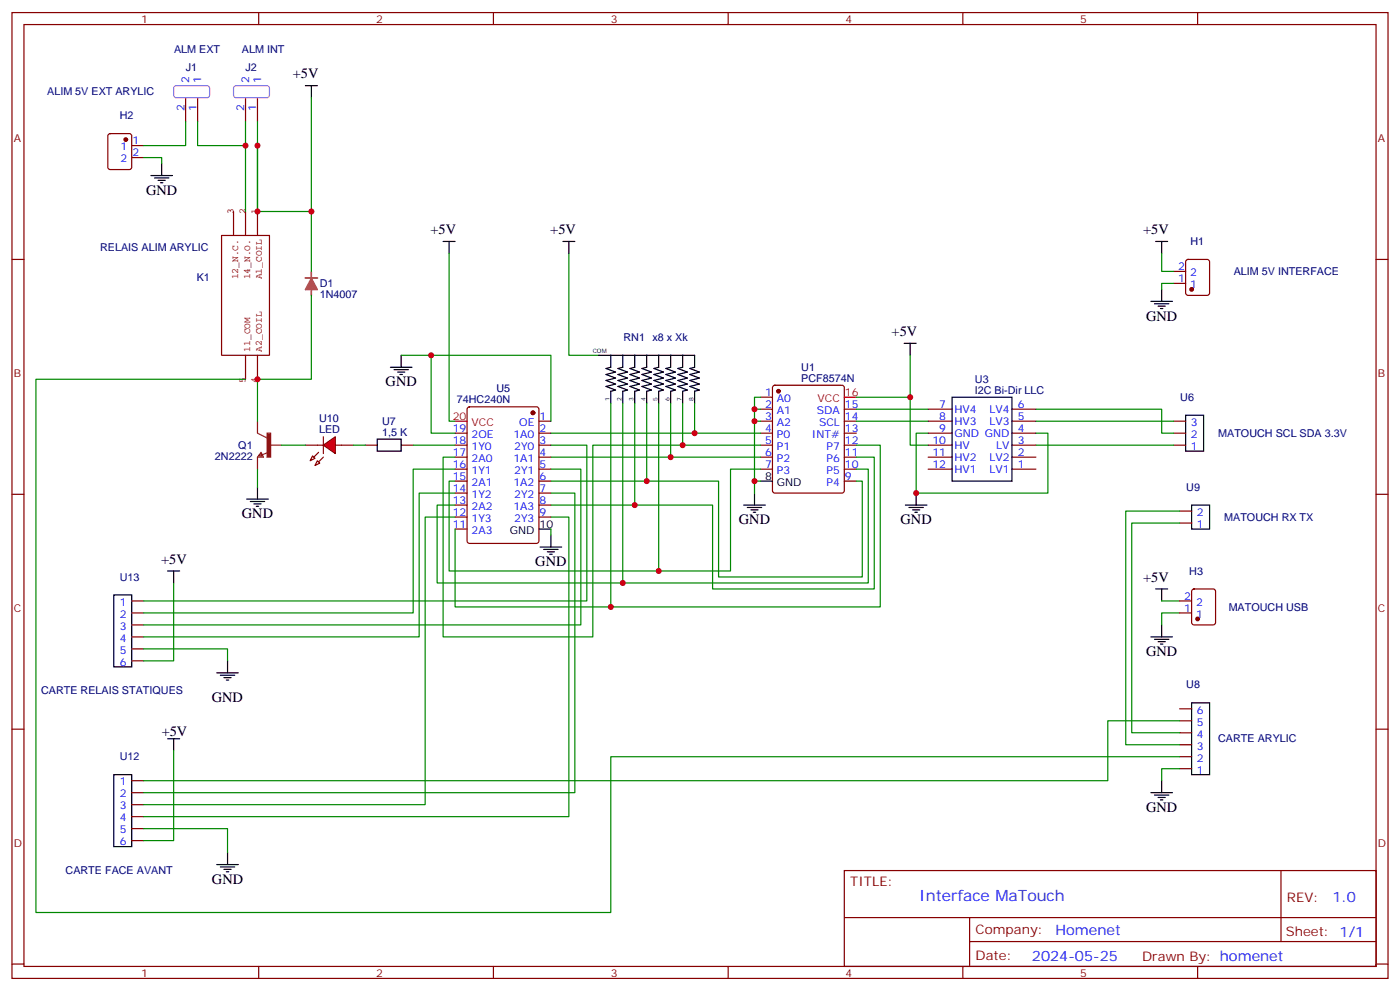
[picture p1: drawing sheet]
<svg xmlns="http://www.w3.org/2000/svg" width="412mm" height="292mm" viewBox="0 0 412 292" stroke-linecap="round" stroke-linejoin="round" font-family="sans-serif">
<g fill="none" stroke="#870000" stroke-width=".35">
<path d="M3.5 3.7h405.4v284.3h-405.4zM7.1 7.2h398.2v277.3h-398.2zM76.2 3.7v3.5M145.3 3.7v3.5M214.5 3.7v3.5M283.6 3.7v3.5M352.8 3.7v3.5M54.7 28.8v7M58.2 28.8v7M72.3 28.8v7M75.8 28.8v7M3.5 76.4h3.6"/>
<path d="M345.7 79.9h3.5M349.5 76.6l.5-.2h5.6l.7 .4v9.5l-.5 .6-5.8 .1-.7-.5-.1-9.4zM405.3 76.4h3.6M345.7 83.4h3.5M137.8 120l.5-.2h19.7l.7 .4v39.1l-.4 .6-20 .1-.7-.5v-39zM224 116.9h3.5M227.8 113.6l.4-.2h19.8l.7 .4v30.7l-.5 .6-20 .1-.6-.5-.1-30.6zM92.1 134.2l.7 .7-1.4 .7zM93.5 135.6l.7 .7-1.4 .8zM93.5 131.1h1.7M95.2 128.6v4.9M98.8 131.1h1.7"/>
<path d="M134.1 127.5h3.5M134.1 131.1h3.5M134.1 134.6h3.5M134.1 138.1h3.5M158.7 124h3.6M158.7 127.5h3.6M158.7 131.1h3.6M158.7 134.6h3.6M158.7 138.1h3.6M224 124h3.5M224 127.5h3.5M224 131.1h3.5"/>
<path d="M224 134.6h3.5M224 138.1h3.5M224 120.5h3.5M248.7 124h3.5M248.7 127.5h3.5M248.7 131.1h3.5M248.7 134.6h3.5M248.7 138.1h3.5M248.7 120.5h3.5M273.4 124h7.1M273.4 127.5h7.1M273.4 131.1h7.1"/>
<path d="M273.4 134.6h7.1M273.4 138.1h7.1M273.4 120.5h7.1M298.1 124h7.1M298.1 127.5h7.1M298.1 131.1h7.1M298.1 134.6h7.1M298.1 138.1h7.1M298.1 120.5h7.1M345.7 124h3.5M345.7 127.5h3.5M345.7 131.1h3.5"/>
<path d="M3.5 145.5h3.6M134.1 141.6h3.5M134.1 145.2h3.5M134.1 148.7h3.5M134.1 152.2h3.5M134.1 155.8h3.5M158.7 141.6h3.6M158.7 145.2h3.6M158.7 148.7h3.6M158.7 152.2h3.6M248.7 141.6h3.5M347.5 154h3.5"/>
<path d="M347.5 150.5h3.5M405.3 145.5h3.6M3.5 214.7h3.6M347.5 219.3h3.5M347.5 215.7h3.5M347.5 212.2h3.5M347.5 208.7h3.5M405.3 214.7h3.6M347.5 226.3h3.5M347.5 222.8h3.5M248.7 256.3h156.6v28.2h-156.6zM377.3 256.3v20.9"/>
<path d="M248.7 270.1h156.5M285.6 277.2h119.6M285.6 270.1v14.2M3.5 283.8h3.6M76.2 284.5v3.5M145.3 284.5v3.5M214.5 284.5v3.5M283.6 284.5v3.5M352.8 284.5v3.5M405.3 283.8h3.6"/>
</g>
<g fill="none" stroke="#000" stroke-width=".35">
<path d="M165.8 71.1h3.5M167.6 71.1v3.5M115 108.1h6.4M116.1 108.8h4.2M117.1 109.5h2.1M117.8 110.2h.7M118.2 104.6v3.5M176.4 104.6h28.2v3.5l-1.4 .4 2.8 1-2.8 .7 2.8 1.1-2.8 .7 2.8 1.1-2.8 .7 2.8 1-1.4 .4v3.5M179.9 104.6v3.5l-1.4 .4 2.8 1-2.8 .7 2.8 1.1-2.8 .7 2.8 1.1-2.8 .7 2.8 1-1.4 .4v3.5M183.4 104.6v3.5l-1.4 .4 2.9 1-2.9 .7 2.9 1.1-2.9 .7 2.9 1.1-2.9 .7 2.9 1-1.5 .4v3.5M187 104.6v3.5l-1.4 .4 2.8 1-2.8 .7 2.8 1.1-2.8 .7 2.8 1.1-2.8 .7 2.8 1-1.4 .4v3.5M190.5 104.6v3.5l-1.4 .4 2.8 1-2.8 .7 2.8 1.1-2.8 .7 2.8 1.1-2.8 .7 2.8 1-1.4 .4v3.5"/>
<path d="M194 104.6v3.5l-1.4 .4 2.8 1-2.8 .7 2.8 1.1-2.8 .7 2.8 1.1-2.8 .7 2.8 1-1.4 .4v3.5M197.6 104.6v3.5l-1.5 .4 2.9 1-2.9 .7 2.9 1.1-2.9 .7 2.9 1.1-2.9 .7 2.9 1-1.4 .4v3.5M201.1 104.6v3.5l-1.4 .4 2.8 1-2.8 .7 2.8 1.1-2.8 .7 2.8 1.1-2.8 .7 2.8 1-1.4 .4v3.5M280.5 116.9h17.6v24.7h-17.6zM349.2 122.2h5.3v10.6h-5.3zM158.7 155.8h3.6M219.1 148.7h6.3M220.1 149.4h4.3M221.2 150.1h2.1M221.9 150.8h.7M222.2 145.2v3.5M224 141.6h3.5"/>
<path d="M351 148.7h5.3v7.1h-5.3zM49.4 168.1h3.5M51.2 168.1v3.5M63.9 198.1h6.3M64.9 198.8h4.2M66 199.5h2.1M67 194.6v3.5M66.7 200.2h.7M351 206.9h5.3v21.2h-5.3zM63.9 254.5h6.3M64.9 255.2h4.2M66 255.9h2.1"/>
<path d="M66.7 256.6h.7M67 251v3.5"/>
</g>
<path d="M167.6 74.6v30h8.8" fill="none" stroke="#008700" stroke-width=".35"/>
<g fill="#870000" stroke="#870000" stroke-width=".35">
<path d="M93.8 133.2l-1.4 1.4z"/>
<path d="M95.2 134.6l-1.4 1.4z"/>
<circle cx="157" cy="121.5" r=".53"/>
<circle cx="229.3" cy="115.2" r=".53"/>
<circle cx="351" cy="85.2" r=".53"/>
</g>
<path d="M248.7 116.9h3.5M134.1 124h3.5" fill="none" stroke="#f00" stroke-width=".35"/>
<path d="M65.3 69.3h14.1v35.3h-14.1zM68.8 62.3v7M72.3 62.3v7M75.8 62.3v7M72.3 104.6v7.1M75.8 104.6v7.1" fill="none" stroke="#850000" stroke-width=".35"/>
<path d="M51.4 25.4l.5-.2 9.4 .1 .4 .6v2.4l-.7 .5-9.4-.1-.4-.7v-2.1zM69 25.4l.5-.2 9.4 .1 .5 .6-.1 2.4-.6 .5-9.5-.1-.4-.7v-2.1z" fill="none" stroke="#f0f" stroke-width=".35"/>
<path d="M75.8 124v3.5l2.9 1.4M75.8 134.6v3.5M76.9 133.2l.7 1.4h-1.8zM76.9 133.5l.4 .7h-1.1zM76.9 133.9v.3M79 133.2l-1.7 .7M79.4 131.1h3.5" fill="none" stroke="#8c2424" stroke-width=".35"/>
<path d="M78.7 127.5h1v7.1h-1z" fill="#8c2424" stroke="#8c2424" stroke-width=".35"/>
<path d="M90 81.8h3.5" fill="none" stroke="#a64a4a" stroke-width=".56"/>
<path d="M91.7 79.9v3.5M90 85.3h.1M91.7 83.5v3.5M93.4 85.3h.1" fill="none" stroke="#a64a4a" stroke-width=".35"/>
<path d="M91.7 80v7M90 85.3l1.7-3.4 1.8 3.4M90.1 85.3h3.3M92.3 84.6l-.4-.7-.4 .6 .7-.1-.3-.9-1 1.2 1.7 .1-.7-1.9-1.3 2.1h2.4l-1.2-2.6-1.4 2.7" fill="none" stroke="#a64a4a" stroke-width=".42"/>
<path d="M95.2 131.1l3.6-2.5v4.9z" fill="#f30" stroke="#870000" stroke-width=".35"/>
<g fill="none" stroke="#870000" stroke-width=".35">
<path d="M32 39.5l.5-.2h5.6l.7 .5v9.4l-.5 .7h-5.8l-.7-.4-.1-9.5zM38.8 42.9h3.5M38.8 46.4h3.5M90 131.1h3.5M100.5 131.1h3.6M107.6 131.1h3.5M118.2 131.1h3.5M38.8 176.9h3.5M347.5 176.9h3.5M351.2 173.6l.5-.2h5.7l.6 .4 .1 9.5-.5 .6-5.9 .1-.6-.5-.1-9.4zM38.8 180.4h3.5M38.8 184h3.5"/>
<path d="M38.8 187.5h3.5M38.8 191h3.5M38.8 194.6h3.5M347.5 180.4h3.5M38.8 229.8h3.5M38.8 233.4h3.5M38.8 236.9h3.5M38.8 240.4h3.5M38.8 243.9h3.5M38.8 247.5h3.5"/>
</g>
<g fill="none" stroke="#000" stroke-width=".35">
<path d="M90 25.2h3.5M91.7 25.2v3.6M44.4 51.7h6.4M45.5 52.4h4.2M46.6 53.1h2.1M47.3 53.8h.7M47.6 48.2v3.5M130.5 71.1h3.6M132.3 71.1v3.5M340.4 71.1h3.6M342.2 71.1v3.5M339 88.7h6.4"/>
<path d="M340.1 89.4h4.2M341.1 90.1h2.2M341.8 90.8h.7M342.2 85.2v3.5M266.3 101.1h3.6M268.1 101.1v3.5M111.1 129.3h7.1v3.5h-7.1zM72.7 146.9h6.3M73.7 147.6h4.3M74.8 148.3h2.1M75.5 149h.7M75.8 143.4v3.5"/>
<path d="M162.3 157.5v3.5M266.7 148.7h6.3M267.8 149.4h4.2M268.8 150.1h2.1M269.5 150.8h.7M269.9 145.2v3.5M33.5 175.2h5.3v21.1h-5.3zM159.1 161h6.4M160.2 161.7h4.2M161.2 162.5h2.1M161.9 163.2h.7M340.4 173.4h3.6"/>
<path d="M342.2 173.4v3.5M339 187.5h6.4M340.1 188.2h4.2M341.1 188.9h2.2M341.8 189.6h.7M342.2 184v3.5M49.4 217.5h3.5M51.2 217.5v3.5M33.5 228.1h5.3v21.1h-5.3zM339 233.4h6.4M340.1 234.1h4.2M341.1 234.8h2.2"/>
<path d="M341.8 235.5h.7M342.2 229.8v3.6"/>
</g>
<g fill="#870000" stroke="#870000" stroke-width=".35">
<circle cx="37" cy="41.1" r=".53"/>
<circle cx="352.8" cy="182.2" r=".53"/>
</g>
<g fill="none" stroke="#008700" stroke-width=".35">
<path d="M54.7 35.8v7.1h-12.4M58.2 35.8v7.1h14.1v-7.1M91.7 28.8v33.5h-15.9v-26.5M42.3 46.4h5.3v1.8M72.3 42.9v19.4M75.8 42.9v19.4M91.7 62.3v17.6M132.3 74.6v49.4h1.8M342.2 74.6v5.3h3.5M91.7 87v24.7h-15.9v12.3M345.7 83.4h-3.5v1.8M72.3 111.7h-61.7v156.9h169.3v-45.8h167.6"/>
<path d="M118.2 104.6h8.8v22.9h7.1M127 104.6h35.3v19.4M179.9 118.7v60M183.4 118.7v52.9M187 118.7v30M190.5 118.7v22.9M194 118.7v49.4M197.6 118.7v15.9M201.1 118.7v12.4M204.6 118.7v8.8M224 116.9h-1.8v28.3M268.1 104.6v12.3h-15.9"/>
<path d="M268.1 116.9v14.2h5.3M75.8 138.1v5.3M82.9 131.1h7.1M104.1 131.1h3.5M121.7 131.1h12.4M134.1 138.1h-12.4v42.3h-79.4M162.3 131.1h10.6v45.8h-130.6M162.3 138.1h8.8v45.9h-128.8M162.3 127.5h61.7M162.3 134.6h61.7M222.2 124h1.8M222.2 120.5h1.8"/>
<path d="M224 131.1h-49.4v56.4h-44.1v-52.9h3.6M224 138.1h-8.8v30h-82.9v-26.5h1.8M252.2 138.1h3.6v33.5h-127v-22.9h5.3M252.2 134.6h5.3v38.8h-47.6v-24.7h-47.6M252.2 131.1h7.1v47.6h-125.2v-22.9M252.2 124h21.2M252.2 120.5h21.2M273.4 127.5h-3.5v17.7h38.8v-17.7h-3.5M305.2 120.5h37v7h3.5M305.2 131.1h40.5M305.2 124h40.5M134.1 145.2h-10.6v42.3h-81.2"/>
<path d="M134.1 152.2h-8.9v84.7h-82.9M162.3 145.2h7v88.2h-127M162.3 152.2h5.3v88.2h-125.3M162.3 141.6h49.4v28.3h42.3v-28.3h-1.8M162.3 155.8v1.7M222.2 141.6h1.8M347.5 150.5h-15.9v68.8h15.9M347.5 154h-14.1v61.7h14.1M51.2 171.6v23h-8.9M342.2 176.9h5.3M42.3 191h24.7v3.6M347.5 180.4h-5.3v3.6"/>
<path d="M347.5 212.2h-21.2v17.6h-284M51.2 221v26.5h-8.9M347.5 226.3h-5.3v3.5M42.3 243.9h24.7v7.1"/>
</g>
<g fill="#c00">
<circle cx="91.7" cy="62.3" r=".88"/>
<circle cx="75.8" cy="42.9" r=".88"/>
<circle cx="75.8" cy="62.3" r=".88"/>
<circle cx="72.3" cy="42.9" r=".88"/>
<circle cx="75.8" cy="111.7" r=".88"/>
<circle cx="204.6" cy="127.5" r=".88"/>
<circle cx="201.1" cy="131.1" r=".88"/>
<circle cx="197.6" cy="134.6" r=".88"/>
<circle cx="222.3" cy="141.6" r=".88"/>
<circle cx="222.3" cy="124" r=".88"/>
<circle cx="222.3" cy="120.5" r=".88"/>
<circle cx="194" cy="168.1" r=".88"/>
<circle cx="127" cy="104.6" r=".88"/>
<circle cx="190.5" cy="141.6" r=".88"/>
<circle cx="187" cy="148.7" r=".88"/>
<circle cx="183.4" cy="171.6" r=".88"/>
<circle cx="179.9" cy="178.7" r=".88"/>
<circle cx="268.1" cy="116.9" r=".88"/>
<circle cx="269.9" cy="145.2" r=".88"/>
</g>
<text font-size="4.6" fill="#00f" x="270.8" y="265.3">Interface MaTouch</text>
<g font-size="4.2">
<text x="86.2" y="23.1">+5V</text>
<text x="43" y="57.3">GND</text>
<text x="126.8" y="68.9">+5V</text>
<text x="162.1" y="68.9">+5V</text>
<text x="336.7" y="68.9">+5V</text>
<text x="337.6" y="94.4">GND</text>
<text x="262.6" y="98.9">+5V</text>
<text x="113.6" y="113.8">GND</text>
<text x="71.3" y="152.6">GND</text>
<text x="217.7" y="154.3">GND</text>
<text x="265.3" y="154.3">GND</text>
<text x="47.5" y="166">+5V</text>
<text x="157.7" y="166.7">GND</text>
<text x="336.7" y="171.2">+5V</text>
<text x="337.6" y="193.1">GND</text>
<text x="62.4" y="206.6">GND</text>
<text x="47.6" y="216.8">+5V</text>
<text x="337.6" y="239">GND</text>
<text x="62.4" y="260.2">GND</text>
</g>
<g font-size="4.2" fill="#00f">
<text x="392.5" y="265.6">1.0</text>
<text x="310.9" y="275.1">Homenet</text>
<text x="304" y="282.9">2024-05-25</text>
</g>
<g font-size="3.9" fill="#800">
<text x="250.5" y="260.9">TITLE:</text>
<text x="379.1" y="265.6">REV:</text>
<text x="287.4" y="275.1">Company:</text>
<text x="378.7" y="275.7">Sheet: 1/1</text>
<text x="287.4" y="282.8">Date:</text>
<text x="336.4" y="282.8">Drawn By: homenet</text>
</g>
<g font-size="3.2" fill="#800">
<text x="41.6" y="6.7">1</text>
<text x="110.8" y="6.7">2</text>
<text x="179.9" y="6.7">3</text>
<text x="249.1" y="6.7">4</text>
<text x="318.2" y="6.7">5</text>
<text x="4.1" y="41.8">A</text>
<text x="405.9" y="41.8">A</text>
<text x="4.1" y="110.9">B</text>
<text x="405.9" y="110.9">B</text>
<text x="4.1" y="180.1">C</text>
<text x="405.9" y="180.1">C</text>
<text x="4.1" y="249.2">D</text>
<text x="405.9" y="249.2">D</text>
<text x="41.6" y="287.5">1</text>
<text x="110.8" y="287.5">2</text>
<text x="179.9" y="287.5">3</text>
<text x="249.1" y="287.5">4</text>
<text x="318.2" y="287.5">5</text>
</g>
<g font-size="3.2" fill="#000080">
<text x="51.3" y="15.7">ALM EXT</text>
<text x="71.2" y="15.7">ALM INT</text>
<text x="54.7" y="21">J1</text>
<text x="72.3" y="21">J2</text>
<text x="13.9" y="28">ALIM 5V EXT ARYLIC</text>
<text x="35.3" y="35.1">H2</text>
<text x="29.5" y="74">RELAIS ALIM ARYLIC</text>
<text x="350.7" y="72.1">H1</text>
<text x="58" y="82.8">K1</text>
<text x="363.4" y="81">ALIM 5V INTERFACE</text>
<text x="94.2" y="87.7">1N4007</text>
<text x="94.2" y="84.5">D1</text>
<text x="183.7" y="100.5">RN1 x8 x Xk</text>
<text x="236" y="112.4">PCF8574N</text>
<text x="236" y="109.2">U1</text>
<text x="287.2" y="112.7">U3</text>
<text x="134.6" y="118.7">74HC240N</text>
<text x="146.2" y="115.5">U5</text>
<text x="287.2" y="115.9">I2C Bi-Dir LLC</text>
<text x="347.7" y="118">U6</text>
<text x="94" y="124.4">U10</text>
<text x="112.5" y="125.1">U7</text>
<text x="94" y="127.5">LED</text>
<text x="112.5" y="128.2">1,5 K</text>
<text x="358.8" y="128.6">MATOUCH SCL SDA 3.3V</text>
<text x="63.3" y="135.4">2N2222</text>
<text x="70.2" y="132.2">Q1</text>
<text x="349.4" y="144.5">U9</text>
<text x="360.6" y="153.3">MATOUCH RX TX</text>
<text x="35.3" y="170.9">U13</text>
<text x="350.3" y="169.2">H3</text>
<text x="361.9" y="179.8">MATOUCH USB</text>
<text x="349.4" y="202.7">U8</text>
<text x="12.1" y="204.4">CARTE RELAIS STATIQUES</text>
<text x="358.8" y="218.5">CARTE ARYLIC</text>
<text x="35.3" y="223.8">U12</text>
<text x="19.3" y="257.4">CARTE FACE AVANT</text>
</g>
<g font-size="3.2" fill="#00f">
<text x="55.7" y="24.5" transform="rotate(-90 55.7 24.5)">2</text>
<text x="59.3" y="24.5" transform="rotate(-90 59.3 24.5)">1</text>
<text x="73.4" y="24.5" transform="rotate(-90 73.4 24.5)">2</text>
<text x="76.9" y="24.5" transform="rotate(-90 76.9 24.5)">1</text>
<text x="54.3" y="32.5" transform="rotate(-90 54.3 32.5)">2</text>
<text x="57.9" y="32.5" transform="rotate(-90 57.9 32.5)">1</text>
<text x="72" y="32.5" transform="rotate(-90 72 32.5)">2</text>
<text x="75.5" y="32.5" transform="rotate(-90 75.5 32.5)">1</text>
<text x="35.5" y="44.3">1</text>
<text x="35.5" y="47.8">2</text>
<text x="39" y="42.5">1</text>
<text x="39" y="46">2</text>
<text x="347.1" y="83.1">1</text>
<text x="347.1" y="79.6">2</text>
<text x="350.6" y="81.3">2</text>
<text x="350.6" y="84.8">1</text>
<text x="225.3" y="116.6">1</text>
<text x="228.8" y="118.4">A0</text>
<text x="152.9" y="125.4">OE</text>
<text x="158.9" y="123.6">1</text>
<text x="225.3" y="120.1">2</text>
<text x="225.3" y="123.6">3</text>
<text x="228.8" y="121.9">A1</text>
<text x="228.8" y="125.4">A2</text>
<text x="240.6" y="121.9">SDA</text>
<text x="241.3" y="125.4">SCL</text>
<text x="248.9" y="123.6">14</text>
<text x="248.9" y="120.1">15</text>
<text x="276.7" y="120.1">7</text>
<text x="276.7" y="123.6">8</text>
<text x="281.2" y="121.5">HV4</text>
<text x="281.2" y="125.1">HV3</text>
<text x="291.4" y="125.1">LV3</text>
<text x="291.4" y="121.5">LV4</text>
<text x="299.9" y="123.6">5</text>
<text x="299.9" y="120.1">6</text>
<text x="350.8" y="125.4">3</text>
<text x="133.4" y="130.7">18</text>
<text x="133.4" y="127.2">19</text>
<text x="138.9" y="128.9">2OE</text>
<text x="151.2" y="128.9">1A0</text>
<text x="158.9" y="127.2">2</text>
<text x="158.9" y="130.7">3</text>
<text x="225.3" y="127.2">4</text>
<text x="225.3" y="130.7">5</text>
<text x="228.8" y="128.9">P0</text>
<text x="239.1" y="128.9">INT#</text>
<text x="248.9" y="130.7">12</text>
<text x="248.9" y="127.2">13</text>
<text x="274.7" y="130.7">10</text>
<text x="276.7" y="127.2">9</text>
<text x="281.2" y="128.6">GND GND</text>
<text x="299.9" y="130.7">3</text>
<text x="299.9" y="127.2">4</text>
<text x="350.8" y="128.9">2</text>
<text x="133.4" y="137.8">16</text>
<text x="133.4" y="134.2">17</text>
<text x="138.9" y="136">2A0</text>
<text x="138.9" y="132.5">1Y0</text>
<text x="151.2" y="136">1A1</text>
<text x="151.5" y="132.5">2Y0</text>
<text x="158.9" y="134.2">4</text>
<text x="158.9" y="137.8">5</text>
<text x="225.3" y="134.2">6</text>
<text x="225.3" y="137.8">7</text>
<text x="228.8" y="132.5">P1</text>
<text x="228.8" y="136">P2</text>
<text x="243.5" y="136">P6</text>
<text x="243.5" y="132.5">P7</text>
<text x="248.9" y="137.8">10</text>
<text x="248.9" y="134.2">11</text>
<text x="274.7" y="134.2">11</text>
<text x="274.7" y="137.8">12</text>
<text x="281.2" y="132.1">HV</text>
<text x="281.2" y="135.6">HV2</text>
<text x="291.4" y="135.6">LV2</text>
<text x="293.5" y="132.1">LV</text>
<text x="299.9" y="137.8">1</text>
<text x="299.9" y="134.2">2</text>
<text x="350.8" y="132.5">1</text>
<text x="133.4" y="141.3">15</text>
<text x="138.9" y="143.1">2A1</text>
<text x="138.9" y="139.5">1Y1</text>
<text x="151.2" y="143.1">1A2</text>
<text x="151.5" y="139.5">2Y1</text>
<text x="158.9" y="141.3">6</text>
<text x="228.8" y="139.5">P3</text>
<text x="243.5" y="143.1">P4</text>
<text x="243.5" y="139.5">P5</text>
<text x="248.9" y="141.3">9</text>
<text x="281.2" y="139.2">HV1</text>
<text x="291.4" y="139.2">LV1</text>
<text x="133.4" y="148.3">13</text>
<text x="133.4" y="144.8">14</text>
<text x="138.9" y="146.6">1Y2</text>
<text x="151.5" y="146.6">2Y2</text>
<text x="158.9" y="144.8">7</text>
<text x="158.9" y="148.3">8</text>
<text x="133.4" y="155.4">11</text>
<text x="133.4" y="151.9">12</text>
<text x="138.9" y="153.6">1Y3</text>
<text x="138.9" y="150.1">2A2</text>
<text x="151.2" y="150.1">1A3</text>
<text x="151.5" y="153.6">2Y3</text>
<text x="158.9" y="151.9">9</text>
<text x="352.5" y="155.4">1</text>
<text x="352.5" y="151.9">2</text>
<text x="138.9" y="157.2">2A3</text>
<text x="35.3" y="178.3">1</text>
<text x="348.8" y="176.6">2</text>
<text x="352.3" y="178.3">2</text>
<text x="35.3" y="181.9">2</text>
<text x="35.3" y="185.4">3</text>
<text x="348.8" y="180.1">1</text>
<text x="352.3" y="181.9">1</text>
<text x="35.3" y="188.9">4</text>
<text x="35.3" y="192.4">5</text>
<text x="35.3" y="196">6</text>
<text x="352.5" y="213.6">5</text>
<text x="352.5" y="210.1">6</text>
<text x="352.5" y="220.7">3</text>
<text x="352.5" y="217.1">4</text>
<text x="352.5" y="227.7">1</text>
<text x="352.5" y="224.2">2</text>
<text x="35.3" y="231.2">1</text>
<text x="35.3" y="234.8">2</text>
<text x="35.3" y="238.3">3</text>
<text x="35.3" y="241.8">4</text>
<text x="35.3" y="245.4">5</text>
<text x="35.3" y="248.9">6</text>
</g>
<g font-size="3.2" fill="#f00">
<text x="240.8" y="118.4">VCC</text>
<text x="248.9" y="116.6">16</text>
<text x="133.4" y="123.6">20</text>
<text x="138.9" y="125.4">VCC</text>
</g>
<g font-size="3.2">
<text x="225.3" y="141.3">8</text>
<text x="228.8" y="143.1">GND</text>
<text x="158.9" y="155.4">10</text>
<text x="150.2" y="157.2">GND</text>
</g>
<g font-size="2.8" fill="#840000">
<text x="68.8" y="63" transform="rotate(-90 68.8 63)">3</text>
<text x="72.3" y="63" transform="rotate(-90 72.3 63)">2</text>
<text x="75.8" y="63" transform="rotate(-90 75.8 63)">1</text>
<text x="70.1" y="82.2" transform="rotate(-90 70.1 82.2)">12_N.C.</text>
<text x="73.6" y="82.2" transform="rotate(-90 73.6 82.2)">14_N.O.</text>
<text x="77.2" y="82.2" transform="rotate(-90 77.2 82.2)">A1_COIL</text>
<text x="73.6" y="103.5" transform="rotate(-90 73.6 103.5)">11_COM</text>
<text x="77.2" y="103.5" transform="rotate(-90 77.2 103.5)">A2_COIL</text>
<text x="72.3" y="112.6" transform="rotate(-90 72.3 112.6)">5</text>
<text x="75.8" y="112.6" transform="rotate(-90 75.8 112.6)">4</text>
</g>
<g font-size="1.8">
<text x="174.6" y="103.9">COM</text>
<text x="179.6" y="118" transform="rotate(-90 179.6 118)">1</text>
<text x="183.1" y="118" transform="rotate(-90 183.1 118)">2</text>
<text x="186.6" y="118" transform="rotate(-90 186.6 118)">3</text>
<text x="190.1" y="118" transform="rotate(-90 190.1 118)">4</text>
<text x="193.7" y="118" transform="rotate(-90 193.7 118)">5</text>
<text x="197.2" y="118" transform="rotate(-90 197.2 118)">6</text>
<text x="200.7" y="118" transform="rotate(-90 200.7 118)">7</text>
<text x="204.3" y="118" transform="rotate(-90 204.3 118)">8</text>
</g>
</svg>
